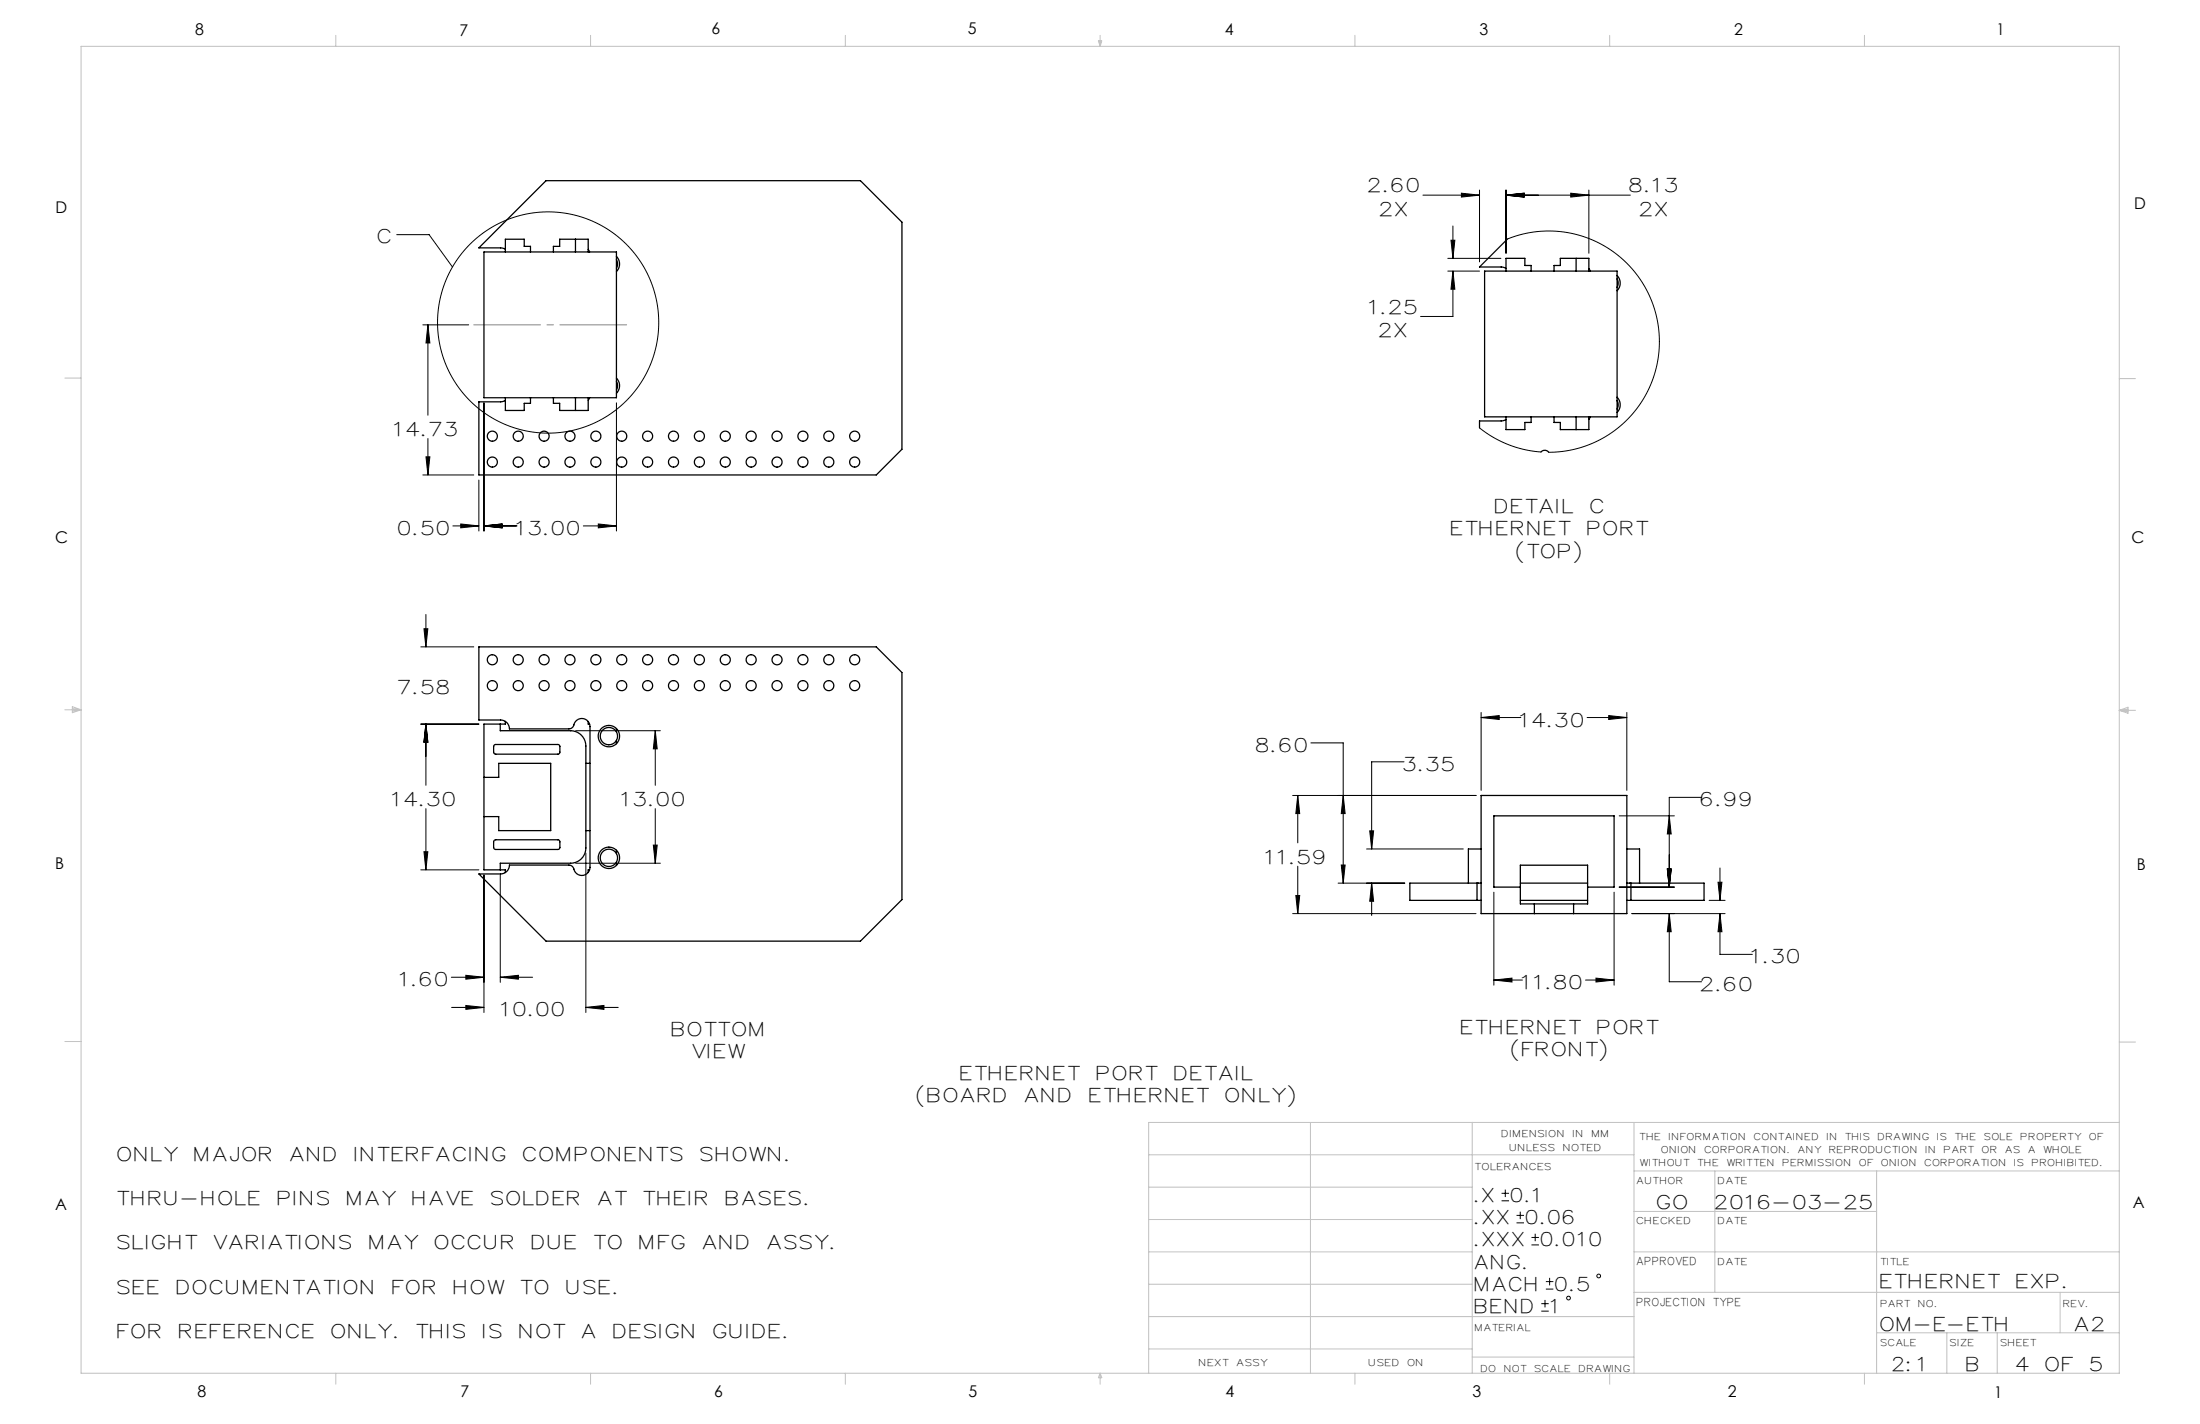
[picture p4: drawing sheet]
<svg xmlns="http://www.w3.org/2000/svg" width="432mm" height="279mm" viewBox="0 0 432 279" stroke-linecap="round" stroke-linejoin="round" font-family="sans-serif">
<g fill="none" stroke="#000" stroke-width=".2">
<path d="M279.3 38.3h11.1M286.8 37.9l3.6 .4-3.6 .4zM290.4 37.3v14.1M295.6 37.3v12.4M295.6 38.3h24.4M295.6 38.3l3.5-.4v.8zM308.3 37.9l3.5 .4-3.5 .4zM311.8 37.3v12.4M77.9 46h6.3l4.6 6.4M284.2 50.7h10.4M284.2 53.2h6.2M284.8 47.1h.7l-.3 3.6z"/>
<path d="M285.2 53.2v8.9h-6.4M285.2 44.3v6.4M285.2 53.2l.3 3.5h-.7zM295.9 46.9l2.2-.8 2.3-.5 2.5-.3 2.4 .1 2.5 .3 2.3 .5 2.2 .8 2.1 1 2 1.3 1.9 1.4 1.7 1.7 1.6 1.9 1.3 2 1 2.1 .8 2.3 .6 2.3 .3 2.3 .1 2.4-.2 2.3-.5 2.4-.7 2.2-.9 2.2-1.3 2.2-1.4 1.9-1.6 1.7-1.8 1.6-1.9 1.3-2.1 1.1-2.2 .9-2.3 .7-2.5 .4-2.3 .1M83 63.7h9M84 63.7v17.8M84 63.7l.4 3.6h-.8zM95 79v25.2M121 79v25.2M83 93.2h10M83.6 89.6h.8l-.4 3.6zM84 86.1v7.1"/>
<path d="M94 94.2v10M290.4 84l2.7 1.8 3 1.4 3.1 1 3.3 .5M88.9 103.2h5.1M90.4 102.8l3.6 .4-3.6 .4zM95 103.2h6.5M95 103.2l3.5-.4v.8zM114.5 103.2h6.5M117.4 102.8l3.6 .4-3.6 .4zM82.6 126.9h10.4M83.2 123.4h.8l-.4 3.5zM83.6 120.6v6.3M290.7 139.8v15.3"/>
<path d="M319.3 139.8v15.3M82.6 142.1h11.4M83.6 142.1v12M83.6 158.7v12M83.6 142.1l.4 3.5h-.8zM113 143.4h16.6M128.6 143.4v10.7M128.6 158.7v10.7M128.6 143.4l.4 3.5h-.8zM253.7 156.1h36M254.7 156.1v9.3M254.7 156.1l.4 3.5h-.8z"/>
<path d="M257.3 145.8h6.3v27.5M263.6 156.1l.4 3.5h-.7zM275.6 149.5h-6.4v17.1M290.7 140.8h7.8M290.7 140.8l3.6-.4v.8zM311.5 140.8h7.8M315.7 140.4l3.6 .4-3.6 .4zM334 156.4h-6.4v17.7M82.6 170.7h11.4M83.2 167.1h.8l-.4 3.6zM95 171.7v27M98.2 171.7v21"/>
<path d="M113 169.4h16.6M115 167.4v31.3M128.2 165.8h.8l-.4 3.6zM253.7 179.3h36M254.3 175.7h.8l-.4 3.6zM254.7 170v9.3M262.6 173.3h13.1M263.3 169.7h.7l-.4 3.6zM268.2 166.6h19M268.8 163h.8l-.4 3.6zM269.2 173.3v6.3M269.2 173.3l.4 3.5h-.8z"/>
<path d="M293.2 175.1v18.2M316.8 175.1v18.2M317.8 174.1h10.8M317.8 160.1h10.8M320.3 179.3h18.3M327.2 170.5h.8l-.4 3.6zM327.6 179.3v13.3h6.4M327.6 160.1l.4 3.5h-.8zM327.6 179.3l.4 3.5h-.8zM335.5 176.7h3.1M337.2 173.1h.8l-.4 3.6zM337.6 179.3v8h6.3"/>
<path d="M337.6 170.3v6.4M337.6 179.3l.4 3.5h-.8zM88.6 191.7h6.4M88.6 197.7h6.4M91.4 191.4l3.6 .3-3.6 .4zM91.4 197.3l3.6 .4-3.6 .3zM98.2 191.7h6.3M98.2 191.7l3.5-.3v.7zM115 197.7h6.3M115 197.7l3.5-.4v.7zM293.2 192.3l3.6-.4v.8zM293.2 192.3h5.6"/>
<path d="M311.2 192.3h5.6M313.2 191.9l3.6 .4-3.6 .4zM294.7 235.6h1.5M294.7 234.1h1.5M295.4 233.4v1.5M297.7 239.9h1.4M297.7 238.5h1.4M298.4 237.7v1.5M300.6 244.3h1.5M300.6 242.8h1.5M301.3 242.1v1.4M302.5 257.3h1.5"/>
<path d="M302.5 255.8h1.5M303.2 255.1v1.4M303.4 252.9h1.5M303.4 251.5h1.5M304.1 250.7v1.5"/>
<circle cx="107.6" cy="63.3" r="21.7"/>
<circle cx="307.9" cy="254.7" r=".37"/>
<circle cx="313.8" cy="250.4" r=".37"/>
</g>
<path d="M93 63.7h30" fill="none" stroke="#808080" stroke-width=".2" stroke-dasharray="15.2 1.3 1.3 1.3" stroke-dashoffset="2.1"/>
<g fill="none" stroke="#c0c0c0" stroke-width=".2">
<path d="M15.9 9.1h400.1v260.3h-400.1zM65.9 6.9v2.2M115.9 6.9v2.2M165.9 6.9v2.2M215.6 8h.6l-.3 1.1zM215.7 8l.2 1.1M215.9 6.9v2.2M216 8l-.1 1.1M265.9 6.9v2.2M315.9 6.9v2.2M365.9 6.9v2.2M12.7 74.2h3.2"/>
<path d="M416 74.3h3.1M12.7 139.3h3.2M14.2 139l1.7 .3M14.2 138.7l1.7 .6-1.7 .5zM15.9 139.3l-1.7 .2M416 139.4h3.1M416 139.4l1.7-.6v1.1zM416 139.4l1.7 .2M417.7 139.1l-1.7 .3M12.7 204.4h3.2M416 204.5h3.1M225.5 226.6h95.2"/>
<path d="M225.5 239.3h63.5M225.5 232.9h63.5M257.2 220.2v49.2M289 220.2v49.2M320.7 220.2v49.2M320.7 237.7h47.6M320.7 229.8h95.3M336.6 229.8v23.8M368.3 229.8v39.6M416 220.2h-190.5v49.2M225.5 258.3h95.2M225.5 245.6h63.5"/>
<path d="M225.5 252h63.5M320.7 253.6h95.3M320.7 245.6h95.3M404.3 253.6v7.9M65.9 269.4v2.2M115.9 269.4v2.2M165.9 269.4v2.2M215.9 269.4v2.2M215.9 269.4l.3 .9h-.6zM225.5 264.7h63.5M265.9 269.4v2.2M289 266.3h31.7"/>
<path d="M315.9 269.4v2.2M365.9 269.4v2.2M368.3 261.5h47.7M382.1 261.5v7.9M392 261.5v7.9"/>
</g>
<path d="M83.6 89.6h.8l-.4 3.6zM84 63.7l.4 3.6h-.8zM90.4 102.8l3.6 .4-3.6 .4zM95 103.2l3.5-.4v.8zM95 103.2l3.5-.4v.8zM117.4 102.8l3.6 .4-3.6 .4zM290.7 140.8l3.6-.4v.8zM315.7 140.4l3.6 .4-3.6 .4zM263.6 156.1l.4 3.5h-.7zM263.3 169.7h.7l-.4 3.6zM337.2 173.1h.8l-.4 3.6zM337.6 179.3l.4 3.5h-.8zM327.2 170.5h.8l-.4 3.6zM327.6 160.1l.4 3.5h-.8zM254.7 156.1l.4 3.5h-.8zM254.3 175.7h.8l-.4 3.6zM327.6 179.3l.4 3.5h-.8zM327.2 170.5h.8l-.4 3.6zM269.2 173.3l.4 3.5h-.8zM268.8 163h.8l-.4 3.6zM293.2 192.3l3.6-.4v.8zM313.2 191.9l3.6 .4-3.6 .4zM83.6 142.1l.4 3.5h-.8zM83.2 167.1h.8l-.4 3.6zM83.2 123.4h.8l-.4 3.5zM83.6 142.1l.4 3.5h-.8zM98.2 191.7l3.5-.3v.7zM91.4 191.4l3.6 .3-3.6 .4zM91.4 197.3l3.6 .4-3.6 .3zM115 197.7l3.5-.4v.7zM128.6 143.4l.4 3.5h-.8zM128.2 165.8h.8l-.4 3.6zM286.8 37.9l3.6 .4-3.6 .4zM295.6 38.3l3.5-.4v.8zM284.8 47.1h.7l-.3 3.6zM285.2 53.2l.3 3.5h-.7zM295.6 38.3l3.5-.4v.8zM308.3 37.9l3.5 .4-3.5 .4z" fill="#000"/>
<g fill="none" stroke="#000" stroke-width=".25">
<path d="M95 49.4h26v28.6h-26zM99.2 48.9l-1-.3h-4.2l13.2-13.2h61.7l8.1 8.2v44.6l-5 5h-78v-14.4h4.2l1-.2M99.2 49.4v-2.5h3.7v1.4h1.2v1.1M108.6 49.4v-1.1h1.2v-1.4h5.6v2.5M112.9 46.9v2.5M115.4 48.9l.3 .5M121 50.3a2.1 2.1 0 0 1 0 3M121 51a1.7 1.7 0 0 1 0 1.6M291.4 53.2h26v28.6h-26zM295.6 53.2v-2.5h3.7v1.4h1.2v1.1M295.9 46.9l-5.5 5.5h4.2l1 .3M305 53.2v-1.1h1.2v-1.4h5.6v2.5"/>
<path d="M309.3 50.7v2.5M311.8 52.7l.3 .5M317.4 54.1a2.1 2.1 0 0 1 0 2.9M317.4 54.7a1.7 1.7 0 0 1 0 1.7M99.2 78v2.5h3.7v-1.4h1.2v-1.1M108.6 78v1.1h1.2v1.4h5.6v-2.5M112.9 78v2.5M115.7 78l-.3 .5M121 74.2a2.1 2.1 0 0 1 0 3M121 74.8a1.7 1.7 0 0 1 0 1.7M317.4 77.9a2.1 2.1 0 0 1 0 3M317.4 78.6a1.7 1.7 0 0 1 0 1.7"/>
<path d="M295.6 82.3l-1 .3h-4.2v1.4M295.6 81.8v2.5h3.7v-1.4h1.2v-1.1M302.5 88.7l.3-.3h.5l.7 .3M305 81.8v1.1h1.2v1.4h5.6v-2.5M309.3 81.8v2.5M312.1 81.8l-.3 .5M94 126.9h78l5 5.1v44.5l-8.1 8.2h-61.7l-13.2-13.2h4.2a1.74 1.74 0 0 0 1.8-1.8h11.7a1.14 1.14 0 0 1 1 1.2 1.6 1.6 0 0 0 1.8 .8 1.6 1.6 0 0 0 1.3-1.5v-27.6a1.65 1.65 0 0 0-1.6-1.6 1.65 1.65 0 0 0-1.7 1.5l-.4 .4-.4 .1h-11.7a1.74 1.74 0 0 0-1.8-1.7h-4.2zM95 152.5h2.9v-2.7h10.2v13.2h-10.2v-2.8h-2.9M97 146.2l.3-.1h12.3l.3 .3v1.3l-.4 .3h-12.3l-.3-.3zM98.2 142.1v1.3h13.8a3 3 0 0 1 3 3v20a3 3 0 0 1-3 3h-13.8v1.3M99.2 141.5v.6h-4.2v28.6h4.2v.5M115 149.8h.8"/>
<path d="M115.4 141.6v.5h.3M121 142.9v.7M121 145.3v.6M290.7 156.1h28.6v23.2h-28.6zM97 164.9l.3-.1h12.3l.3 .3v1.3l-.4 .3h-12.3l-.3-.3zM115 163h.8M115.7 170.7h-.3v.5M121 166.8v.7M121 169.2v.6M289.9 176.7h.8M289.9 173.3h.8M289.9 173.3h-13.2v3.4h13.2"/>
<path d="M289.9 173.3v3.4M290.7 166.6h-2.5v6.7M298.4 176.7h13.2M298.4 173.3h13.2M298.4 169.8h13.2v7.6h-13.2zM298.4 174.1h-5.2v-14h23.6v14h-5.2M301.2 177.4v1.9M308.9 177.4v1.9M319.3 176.7h.8M319.3 173.3h.8M319.3 166.6h2.5v6.7M320.1 173.3h14.4v3.4h-14.4"/>
<path d="M320.1 173.3v3.4"/>
<circle cx="96.6" cy="90.7" r=".99"/>
<circle cx="96.6" cy="85.6" r=".99"/>
<circle cx="101.7" cy="90.7" r=".99"/>
<circle cx="101.7" cy="85.6" r=".99"/>
<circle cx="106.8" cy="90.7" r=".99"/>
<circle cx="106.8" cy="85.6" r=".99"/>
<circle cx="111.9" cy="90.7" r=".99"/>
<circle cx="111.9" cy="85.6" r=".99"/>
<circle cx="117" cy="90.7" r=".99"/>
<circle cx="117" cy="85.6" r=".99"/>
<circle cx="122" cy="90.7" r=".99"/>
<circle cx="122" cy="85.6" r=".99"/>
<circle cx="127.1" cy="90.7" r=".99"/>
<circle cx="127.1" cy="85.6" r=".99"/>
<circle cx="132.2" cy="90.7" r=".99"/>
<circle cx="132.2" cy="85.6" r=".99"/>
<circle cx="137.3" cy="90.7" r=".99"/>
<circle cx="137.3" cy="85.6" r=".99"/>
<circle cx="142.4" cy="90.7" r=".99"/>
<circle cx="142.4" cy="85.6" r=".99"/>
<circle cx="147.4" cy="90.7" r=".99"/>
<circle cx="147.4" cy="85.6" r=".99"/>
<circle cx="152.5" cy="90.7" r=".99"/>
<circle cx="152.5" cy="85.6" r=".99"/>
<circle cx="157.6" cy="90.7" r=".99"/>
<circle cx="157.6" cy="85.6" r=".99"/>
<circle cx="162.7" cy="90.7" r=".99"/>
<circle cx="162.7" cy="85.6" r=".99"/>
<circle cx="167.8" cy="90.7" r=".99"/>
<circle cx="167.8" cy="85.6" r=".99"/>
<circle cx="96.6" cy="129.4" r=".99"/>
<circle cx="96.6" cy="134.5" r=".99"/>
<circle cx="101.7" cy="129.4" r=".99"/>
<circle cx="101.7" cy="134.5" r=".99"/>
<circle cx="106.8" cy="129.4" r=".99"/>
<circle cx="106.8" cy="134.5" r=".99"/>
<circle cx="111.9" cy="129.4" r=".99"/>
<circle cx="111.9" cy="134.5" r=".99"/>
<circle cx="117" cy="129.4" r=".99"/>
<circle cx="117" cy="134.5" r=".99"/>
<circle cx="122" cy="129.4" r=".99"/>
<circle cx="122" cy="134.5" r=".99"/>
<circle cx="127.1" cy="129.4" r=".99"/>
<circle cx="127.1" cy="134.5" r=".99"/>
<circle cx="132.2" cy="129.4" r=".99"/>
<circle cx="132.2" cy="134.5" r=".99"/>
<circle cx="137.3" cy="129.4" r=".99"/>
<circle cx="137.3" cy="134.5" r=".99"/>
<circle cx="142.4" cy="129.4" r=".99"/>
<circle cx="142.4" cy="134.5" r=".99"/>
<circle cx="147.4" cy="129.4" r=".99"/>
<circle cx="147.4" cy="134.5" r=".99"/>
<circle cx="152.5" cy="129.4" r=".99"/>
<circle cx="152.5" cy="134.5" r=".99"/>
<circle cx="157.6" cy="129.4" r=".99"/>
<circle cx="157.6" cy="134.5" r=".99"/>
<circle cx="162.7" cy="129.4" r=".99"/>
<circle cx="162.7" cy="134.5" r=".99"/>
<circle cx="167.8" cy="129.4" r=".99"/>
<circle cx="167.8" cy="134.5" r=".99"/>
<circle cx="119.5" cy="144.4" r="1.7"/>
<circle cx="119.5" cy="144.4" r="2.1"/>
<circle cx="119.5" cy="168.3" r="1.7"/>
<circle cx="119.5" cy="168.3" r="2.1"/>
</g>
<g font-size="3.7">
<text x="268.7" y="37.8">2.60</text>
<text x="320" y="37.8">8.13</text>
<text x="74.3" y="47.8">C</text>
<text x="271" y="42.3">2X</text>
<text x="322" y="42.3">2X</text>
<text x="268.8" y="61.6">1.25</text>
<text x="270.8" y="66.2">2X</text>
<text x="77.5" y="85.5">14.73</text>
<text x="293.6" y="100.7">DETAIL</text>
<text x="312.3" y="100.7">C</text>
<text x="78.3" y="105">0.50</text>
<text x="101.5" y="105">13.00</text>
<text x="285" y="105.1">ETHERNET</text>
<text x="311.7" y="105.1">PORT</text>
<text x="297.8" y="109.4">(TOP)</text>
<text x="78.3" y="136.3">7.58</text>
<text x="298.5" y="142.6">14.30</text>
<text x="246.7" y="147.5">8.60</text>
<text x="275.6" y="151.2">3.35</text>
<text x="77.1" y="158.1">14.30</text>
<text x="122.1" y="158.1">13.00</text>
<text x="334" y="158.2">6.99</text>
<text x="248.5" y="169.4">11.59</text>
<text x="343.9" y="189">1.30</text>
<text x="78.6" y="193.5">1.60</text>
<text x="298.8" y="194.1">11.80</text>
<text x="334" y="194.4">2.60</text>
<text x="98.5" y="199.4">10.00</text>
<text x="132" y="203.2">BOTTOM</text>
<text x="286.9" y="202.9">ETHERNET</text>
<text x="313.7" y="202.9">PORT</text>
<text x="136" y="207.5">VIEW</text>
<text x="296.8" y="207.2">(FRONT)</text>
<text x="188.6" y="211.8">ETHERNET</text>
<text x="215.4" y="211.8">PORT</text>
<text x="230.6" y="211.8">DETAIL</text>
<text x="180.1" y="216.1">(BOARD</text>
<text x="201.3" y="216.1">AND</text>
<text x="213.9" y="216.1">ETHERNET</text>
<text x="240.7" y="216.1">ONLY)</text>
<text x="23.2" y="227.8">ONLY</text>
<text x="38.3" y="227.8">MAJOR</text>
<text x="57.1" y="227.8">AND</text>
<text x="69.8" y="227.8">INTERFACING</text>
<text x="102.8" y="227.8">COMPONENTS</text>
<text x="137.6" y="227.8">SHOWN.</text>
<text x="23.2" y="236.5">THRU-HOLE</text>
<text x="54.7" y="236.5">PINS</text>
<text x="68.2" y="236.5">MAY</text>
<text x="81.1" y="236.5">HAVE</text>
<text x="96.5" y="236.5">SOLDER</text>
<text x="117.5" y="236.5">AT</text>
<text x="126.4" y="236.5">THEIR</text>
<text x="142.6" y="236.5">BASES.</text>
<text x="289.6" y="235.9">.X</text>
<text x="296.7" y="235.9">0.1</text>
<text x="325.4" y="237.1">GO</text>
<text x="336.7" y="237.1">2016-03-25</text>
<text x="23.2" y="245.1">SLIGHT</text>
<text x="42.1" y="245.1">VARIATIONS</text>
<text x="72.6" y="245.1">MAY</text>
<text x="85.5" y="245.1">OCCUR</text>
<text x="104.5" y="245.1">DUE</text>
<text x="116.7" y="245.1">TO</text>
<text x="125.7" y="245.1">MFG</text>
<text x="138.1" y="245.1">AND</text>
<text x="150.7" y="245.1">ASSY.</text>
<text x="289.6" y="244.6">.XXX</text>
<text x="289.6" y="240.2">.XX</text>
<text x="299.6" y="240.2">0.06</text>
<text x="302.6" y="244.6">0.010</text>
<text x="289.6" y="248.9">ANG.</text>
<text x="23.2" y="253.8">SEE</text>
<text x="34.8" y="253.8">DOCUMENTATION</text>
<text x="77.1" y="253.8">FOR</text>
<text x="89.2" y="253.8">HOW</text>
<text x="102.4" y="253.8">TO</text>
<text x="111.3" y="253.8">USE.</text>
<text x="289.6" y="257.6">BEND</text>
<text x="289.6" y="253.2">MACH</text>
<text x="304.5" y="257.6">1</text>
<text x="305.4" y="253.2">0.5</text>
<text x="369.2" y="252.8">ETHERNET</text>
<text x="395.9" y="252.8">EXP.</text>
<text x="23.2" y="262.5">FOR</text>
<text x="35.3" y="262.5">REFERENCE</text>
<text x="65.2" y="262.5">ONLY.</text>
<text x="81.8" y="262.5">THIS</text>
<text x="95" y="262.5">IS</text>
<text x="102.1" y="262.5">NOT</text>
<text x="114.3" y="262.5">A</text>
<text x="120.5" y="262.5">DESIGN</text>
<text x="140.2" y="262.5">GUIDE.</text>
<text x="369.2" y="261.2">OM-E-ETH</text>
<text x="407.4" y="261.2">A2</text>
<text x="371.6" y="269.1">2:1</text>
<text x="386.1" y="269.1">B</text>
<text x="395.8" y="269.1">4</text>
<text x="401.6" y="269.1">OF</text>
<text x="410.4" y="269.1">5</text>
</g>
<g font-size="3.2">
<text x="38.3" y="6.9">8</text>
<text x="90.2" y="7">7</text>
<text x="139.7" y="6.8">6</text>
<text x="190" y="6.8">5</text>
<text x="240.4" y="6.8">4</text>
<text x="290.4" y="6.9">3</text>
<text x="340.4" y="6.8">2</text>
<text x="391.9" y="6.9">1</text>
<text x="10.9" y="41.8">D</text>
<text x="418.9" y="41">D</text>
<text x="10.9" y="106.5">C</text>
<text x="418.4" y="106.6">C</text>
<text x="10.8" y="170.4">B</text>
<text x="419.4" y="170.8">B</text>
<text x="10.8" y="237.4">A</text>
<text x="418.6" y="237">A</text>
<text x="38.8" y="274.1">8</text>
<text x="90.4" y="274.1">7</text>
<text x="140.2" y="274.1">6</text>
<text x="190.1" y="274.1">5</text>
<text x="240.5" y="274.1">4</text>
<text x="289" y="274.1">3</text>
<text x="339.1" y="274.1">2</text>
<text x="391.4" y="274.4">1</text>
</g>
<g font-size="2.1">
<text x="321.3" y="248.2">APPROVED</text>
<text x="321.3" y="256.3">PROJECTION TYPE</text>
</g>
<g font-size="1.8">
<text x="294.9" y="223.2">DIMENSION</text>
<text x="296.4" y="225.8">UNLESS</text>
<text x="306.9" y="225.8">NOTED</text>
<text x="308.8" y="223.2">IN</text>
<text x="312.5" y="223.2">MM</text>
<text x="321.9" y="223.6">THE</text>
<text x="326.2" y="226.2">ONION</text>
<text x="327.7" y="223.6">INFORMATION</text>
<text x="334.7" y="226.2">CORPORATION.</text>
<text x="344.4" y="223.6">CONTAINED</text>
<text x="353" y="226.2">ANY</text>
<text x="358.7" y="223.6">IN</text>
<text x="359.1" y="226.2">REPRODUCTION</text>
<text x="362.3" y="223.6">THIS</text>
<text x="368.7" y="223.6">DRAWING</text>
<text x="378.1" y="226.2">IN</text>
<text x="380.4" y="223.6">IS</text>
<text x="381.7" y="226.2">PART</text>
<text x="383.8" y="223.6">THE</text>
<text x="389.1" y="226.2">OR</text>
<text x="389.6" y="223.6">SOLE</text>
<text x="393.7" y="226.2">AS</text>
<text x="396.7" y="223.6">PROPERTY</text>
<text x="398.2" y="226.2">A</text>
<text x="401.2" y="226.2">WHOLE</text>
<text x="410.2" y="223.6">OF</text>
<text x="289.6" y="229.5">TOLERANCES</text>
<text x="321.3" y="232.2">AUTHOR</text>
<text x="322" y="228.8">WITHOUT</text>
<text x="333.3" y="228.8">THE</text>
<text x="337.3" y="232.2">DATE</text>
<text x="339" y="228.8">WRITTEN</text>
<text x="350" y="228.8">PERMISSION</text>
<text x="365" y="228.8">OF</text>
<text x="369.4" y="228.8">ONION</text>
<text x="377.9" y="228.8">CORPORATION</text>
<text x="395.5" y="228.8">IS</text>
<text x="398.9" y="228.8">PROHIBITED.</text>
<text x="321.3" y="240.1">CHECKED</text>
<text x="337.3" y="240.1">DATE</text>
<text x="337.3" y="248.2">DATE</text>
<text x="369.2" y="248.2">TITLE</text>
<text x="369.2" y="256.4">PART</text>
<text x="376.6" y="256.4">NO.</text>
<text x="405.1" y="256.4">REV.</text>
<text x="289.6" y="261.1">MATERIAL</text>
<text x="235.4" y="268">NEXT</text>
<text x="242.8" y="268">ASSY</text>
<text x="268.8" y="268">USED</text>
<text x="276.4" y="268">ON</text>
<text x="290.8" y="269.1">DO</text>
<text x="295.3" y="269.1">NOT</text>
<text x="301.3" y="269.1">SCALE</text>
<text x="310" y="269.1">DRAWING</text>
<text x="369.2" y="264">SCALE</text>
<text x="382.8" y="264">SIZE</text>
<text x="392.8" y="264">SHEET</text>
</g>
</svg>
